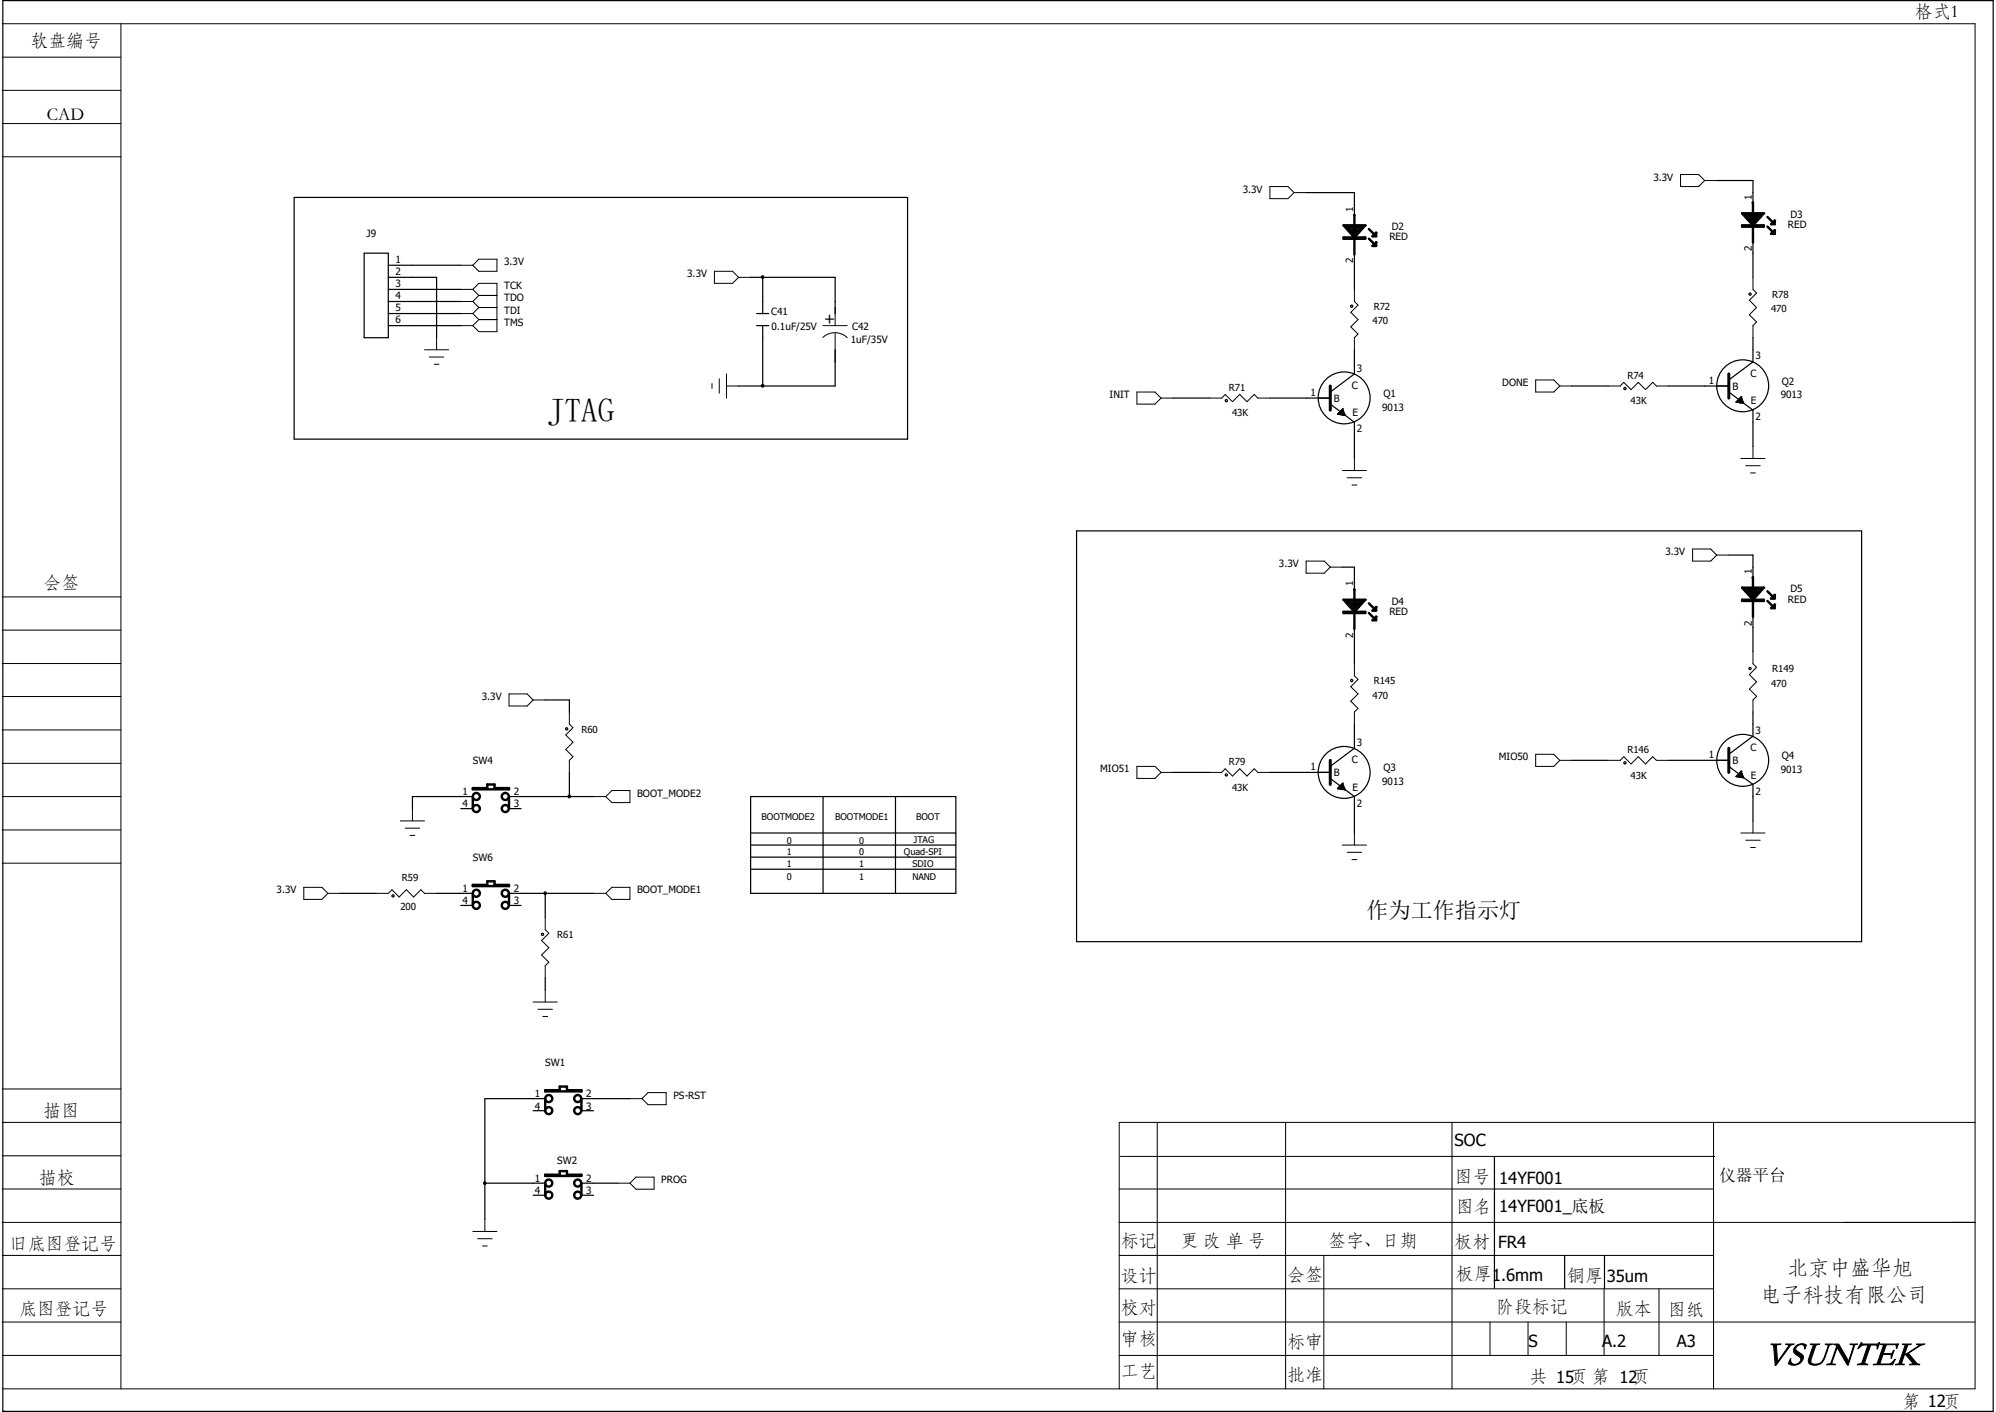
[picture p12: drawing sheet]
<svg xmlns="http://www.w3.org/2000/svg" width="420mm" height="297mm" viewBox="0 0 420 297" stroke-linecap="round" stroke-linejoin="round" font-family="sans-serif">
<g fill="none" stroke="#000" stroke-width=".25">
<path d="M.6 .1h418.8v296.8h-418.8zM361.2 38h7.7v5.1M61.9 41.5h129.1v50.9h-129.1zM76.6 53.3h5.1v17.7h-5.1zM81.7 55.8h15.2M81.7 58.3h10.2v12.7M157.9 58.3h17.8v7.7M160.5 58.3v7.7M274.8 40.5h10.2v5.1M282.7 47.4h.1M282.7 47.4l2.3 2.6M282.7 47.4h4.6"/>
<path d="M282.7 50h4.6v.2h-4.6zM282.9 47.7h4.2M283 47.4v.3M283 50v.2M283.2 47.9h3.6M283.2 47.4v.6M283.2 50v.2M283.4 48.2h3.2M283.5 47.4v.9M283.5 50v.2M283.6 48.4h2.7M283.7 47.4v1.2"/>
<path d="M283.7 50v.2M283.8 48.7h2.4M284 47.4v1.5M284 50v.2M284.1 48.9h1.8M284.2 47.4v1.8M284.2 50v.2M284.3 49.2h1.4M284.5 47.4v2M284.5 50v.2M284.5 49.4h1M284.7 49.7h.5"/>
<path d="M284.7 47.4v2.3M284.7 50v.2M285 50h.1M285 47.4v2.8M285 53.3v7.6M285.2 47.4v2.2M285.2 50v.2M285.5 47.4v1.9M285.5 50v.2M285.7 47.4v1.7M285.7 50v.2M286 47.4v1.4"/>
<path d="M286 50v.2M286.3 47.4v1.1M286.3 50v.2M286.5 47.4v.8M286.5 50v.2M286.8 47.4v.6M286.8 50v.2M287 47.4v.3M287 50v.2M287.3 47.4h.1M287.3 47.4l-2.3 2.6M288.8 51.7h.1"/>
<path d="M288.8 49.7h.1M289.6 51h.1M289.6 48.9h.1M289.6 48.9v.8h-.8M289.6 49.4h-.5v.3M289.6 49.2h-.3v.5M289.6 51v.7h-.8M289.6 51l-.8 .7M289.6 51.5h-.5v.2M289.6 51.2h-.3v.5M289.6 48.9l-.8 .8M366.6 44.9h.1"/>
<path d="M366.6 47.4h4.5v.3h-4.5zM366.6 44.9l2.3 2.5M366.6 44.9h4.5M366.7 45.1h4.2M366.8 44.9v.3M366.8 47.4v.3M367 45.4h3.7M367.1 44.9v.6M367.1 47.4v.3M367.2 45.6h3.3M367.3 44.9v.9M367.3 47.4v.3"/>
<path d="M367.5 45.9h2.7M367.6 44.9v1.1M367.6 47.4v.3M367.7 46.1h2.3M367.8 44.9v1.4M367.8 47.4v.3M367.9 46.4h1.8M368.1 44.9v1.8M368.1 47.4v.3M368.1 46.7h1.4M368.3 44.9v2M368.3 47.4v.3"/>
<path d="M368.4 46.9h.9M368.6 47.2h.5M368.6 44.9v2.3M368.6 47.4v.3M368.9 47.4h.1M368.9 44.9v2.8M368.9 50.7v7.6M369.1 44.9v2.2M369.1 47.4v.3M369.4 44.9v1.9M369.4 47.4v.3M369.6 44.9v1.6"/>
<path d="M369.6 47.4v.3M369.9 44.9v1.3M369.9 47.4v.3M370.1 44.9v1.1M370.1 47.4v.3M370.4 44.9v.8M370.4 47.4v.3M370.6 44.9v.5M370.6 47.4v.3M370.9 44.9v.2M370.9 47.4v.3M371.1 44.9h.1"/>
<path d="M371.1 44.9l-2.2 2.5M372.7 49.2h.1M372.7 47.2h.1M373.4 48.4h.1M373.4 46.4h.1M373.4 48.4v.8h-.7M373.4 48.9h-.5v.3M373.4 48.7h-.2v.5M373.4 46.4v.8h-.7M373.4 46.9h-.5v.3M373.4 46.7h-.2v.5M373.4 48.4l-.7 .8"/>
<path d="M373.4 46.4l-.7 .8M81.7 60.9h15.2M81.7 63.4h15.2M81.7 66h15.2M81.7 68.5h15.2M159.2 66h2.6M159.2 68.5h2.6M160.5 68.5v12.7M175.7 73.6v7.6h-20.3M285 73.6v5.1l-5.1 3.8M368.9 71v5.1l-5.1 3.8M246.8 83.7h7.7"/>
<path d="M267.2 83.7h12.7M279.9 85l5.1 3.8v7.6M281.4 87.1h.1M281.5 87h1.4M281.7 86.8v.4M281.7 86.8h1.1M281.9 86.6v.6M282 86.5h.7M282.2 86.3v1M282.2 86.3h.4M282.4 87.3h.6M282.4 86.1v1.2"/>
<path d="M282.5 86h.1M282.5 86l-1.1 1.1M282.5 86l.5 1.4-1.6-.3M282.7 86.4v.9M283 87.1v.3M330.8 81.2h7.6M351.1 81.2h12.7M363.8 82.5l5.1 3.8v7.6M365.3 84.6h.1M365.3 84.5h1.4M365.5 84.3v.3M365.6 84.2h1"/>
<path d="M365.8 84v.7M365.8 84h.8M366.1 83.8v1M366.1 83.7h.3M366.2 84.8h.7M366.3 83.5v1.3M366.4 83.5h.1M366.4 83.5l-1.1 1.1M366.4 83.5l.5 1.3-1.6-.2M366.6 83.9v.9M366.8 84.6v.2M226.5 111.7h165.2v86.4h-165.2z"/>
<path d="M282.4 119.3h2.6v5.1M363.8 116.8h5.1v5M282.7 126.2h.1M282.7 128.7h4.6v.2h-4.6zM282.7 126.2l2.3 2.5M282.7 126.2h4.6M282.9 126.4h4.2M283 126.2v.2M283 128.7v.2M283.2 126.7h3.6M283.2 126.2v.6M283.2 128.7v.2"/>
<path d="M283.4 126.9h3.2M283.5 126.2v.9M283.5 128.7v.2M283.6 127.2h2.7M283.7 126.2v1.1M283.7 128.7v.2M283.8 127.4h2.4M284 126.2v1.4M284 128.7v.2M284.1 127.7h1.8M284.2 126.2v1.7M284.2 128.7v.2"/>
<path d="M284.3 127.9h1.4M284.5 126.2v2M284.5 128.7v.2M284.5 128.2h1M284.7 126.2v2.3l.5-.1M284.7 128.7v.2M285 128.7h.1M285 126.2v2.7M285 132v7.6M285.2 126.2v2.2M285.2 128.7v.2M285.5 126.2v1.9"/>
<path d="M285.5 128.7v.2M285.7 126.2v1.6M285.7 128.7v.2M286 126.2v1.4M286 128.7v.2M286.3 126.2v1.1M286.3 128.7v.2M286.5 126.2v.8M286.5 128.7v.2M286.8 126.2v.5M286.8 128.7v.2M287 126.2v.2"/>
<path d="M287 128.7v.2M287.3 126.2h.1M287.3 126.2l-2.3 2.5M288.8 130.5h.1M288.8 128.4h.1M289.6 129.7h.1M289.6 127.7h.1M289.6 127.7v.7h-.8M289.6 129.7v.8h-.8M289.6 128.2h-.5v.2M289.6 130.2h-.5v.3M289.6 127.9h-.3v.5"/>
<path d="M289.6 130h-.3v.5M289.6 129.7l-.8 .8M289.6 127.7l-.8 .7M366.6 123.6h.1M366.6 126.2h4.5v.2h-4.5zM366.6 123.6l2.3 2.6M366.6 123.6h4.5M366.7 123.9h4.2M366.8 123.6v.3M366.8 126.2v.2M367.1 123.6v.6M367.1 126.2v.2"/>
<path d="M367.2 124.4h3.3M367.3 123.6v.9M367.3 126.2v.2M367.5 124.6h2.7M367.6 123.6v1.2M367.6 126.2v.2M367.7 124.9h2.3M367.8 123.6v1.5M367.8 126.2v.2M367.9 125.1h1.8M368.1 123.6v1.8M368.1 126.2v.2"/>
<path d="M368.1 125.4h1.4M368.3 123.6v2M368.3 126.2v.2M368.4 125.6h.9M368.6 123.6v2.3M368.6 126.2v.2M368.9 126.2h.1M368.9 123.6v2.8M368.9 129.5v7.6M369.1 123.6v2.3h-.5M369.1 126.2v.2M369.4 123.6v2"/>
<path d="M369.4 126.2v.2M369.6 123.6v1.7M369.6 126.2v.2M369.9 123.6v1.4M369.9 126.2v.2M370.1 123.6v1.2M370.1 126.2v.2M370.4 123.6v.8M370.4 126.2v.2M370.6 123.6v.6l-3.6-.1M370.6 126.2v.2M370.9 123.6v.3"/>
<path d="M370.9 126.2v.2M371.1 123.6h.1M371.1 123.6l-2.2 2.6M372.7 127.9h.1M372.7 125.9h.1M373.4 127.2h.1M373.4 125.1h.1M373.4 125.1v.8h-.7M373.4 127.2v.7h-.7M373.4 125.6h-.5v.3M373.4 127.7h-.5v.2M373.4 125.4h-.2v.5"/>
<path d="M373.4 127.4h-.2v.5M373.4 127.2l-.7 .7M373.4 125.1l-.7 .8M114.7 147.2h5.1v2.6M285 152.3v5.1l-5.1 3.8M330.8 159.9h7.6M351.1 159.9h12.7M368.9 149.8v5.1l-5.1 3.8M96.9 170.1h2.6M99.5 167.6h-12.7v2.5M107.1 167.6h17.8M107.1 170.1h2.5"/>
<path d="M119.8 162.5v5.1M157.9 167.6h43.2v20.3h-43.2zM157.9 175.2h43.2M157.9 177.8h43.2M173.2 167.6v20.3M188.4 167.6v20.3M246.8 162.5h7.7M267.2 162.5h12.7M279.9 163.7l5.1 3.9v7.6M281.4 165.9h.1M281.5 165.8h1.4M281.7 165.6v.3"/>
<path d="M281.7 165.5h1.1M281.9 165.3v.7M282 165.3h.7M282.2 165.1v.9M282.2 165h.4M282.4 166h.6M282.4 164.8v1.3M282.5 164.8h.1M282.5 164.8l-1.1 1.1M282.5 164.8l.5 1.4-1.6-.3M282.7 165.2v.9M283 165.9v.3"/>
<path d="M363.8 161.2l5.1 3.8v7.7M365.3 163.4h.1M365.3 163.2h1.4M365.5 163v.4M365.6 163h1M365.8 162.8v.6M365.8 162.7h.8v.8M366.1 162.5v1M366.1 162.5h.3M366.2 163.5h.7M366.3 162.3v1.2M366.4 162.2h.1"/>
<path d="M366.4 162.2l-1.1 1.2M366.4 162.2l.5 1.4-1.6-.2M366.8 163.4v.2M71.5 187.9h7.7M91.9 187.9h7.6M96.9 190.5h2.6M107.1 187.9h17.8M107.1 190.5h2.5M114.7 187.9v5.1M157.9 180.3h43.2M157.9 182.8h43.2M114.7 205.7v2.5"/>
<path d="M112.2 233.6h2.5M114.7 231.1h-12.7v25.4M122.3 231.1h10.2M122.3 233.6h2.6M102 248.9h12.7M112.2 251.4h2.5M122.3 248.9h7.7M122.3 251.4h2.6M314.5 243.3v27.7M329.2 264.1v6.9M337.6 264.1v6.9"/>
<circle cx="284.4" cy="64.4" r=".23"/>
<circle cx="368.2" cy="61.9" r=".23"/>
<circle cx="258" cy="84.3" r=".23"/>
<circle cx="282.8" cy="83.7" r="5.5"/>
<circle cx="341.9" cy="81.7" r=".23"/>
<circle cx="366.7" cy="81.2" r="5.5"/>
<circle cx="119.2" cy="153.3" r=".23"/>
<circle cx="284.4" cy="143.2" r=".23"/>
<circle cx="366.7" cy="159.9" r="5.5"/>
<circle cx="368.2" cy="140.6" r=".23"/>
<circle cx="258" cy="163" r=".23"/>
<circle cx="282.8" cy="162.5" r="5.5"/>
<circle cx="341.9" cy="160.5" r=".23"/>
<circle cx="82.7" cy="188.4" r=".23"/>
<circle cx="114.2" cy="196.5" r=".23"/>
</g>
<g fill="none" stroke="#000" stroke-width=".21">
<path d="M.5 12h24.9M.5 19h24.9M.5 5h415.1v287.1h-415.1M25.4 5v287.1M.5 26h24.9M.5 33h24.9M267.2 39.2h3.8l1.3 1.3-1.3 1.3h-3.8zM353.6 36.7h3.8l1.3 1.3-1.3 1.2h-3.8zM358.7 38h2.5M96.9 55.8h2.6M100.8 54.5h3.8v2.6h-3.8l-1.3-1.3zM150.3 57.1h3.8l1.3 1.2-1.3 1.3h-3.8z"/>
<path d="M155.4 58.3h2.5M272.3 40.5h2.5M368.9 58.3v2.6l.7 .7-1.5 1.6 1.5 1.5-1.5 1.5 1.5 1.5-.7 .8v2.5M89.3 73.6h5.1M90.3 75.1h3.1M91.4 76.6h1M91.9 71v2.6M96.9 68.5h2.6M96.9 63.4h2.6M96.9 66h2.6M96.9 60.9h2.6M99.5 60.9l1.3-1.3h3.8v10.2h-3.8l-1.3-1.3"/>
<path d="M99.5 63.4l1.3 1.3M99.5 66l1.3 1.2M99.5 60.9l1.3 1.2M100.8 64.7h3.8M100.8 62.1h3.8M100.8 62.1l-1.3 1.3M100.8 67.2h3.8M100.8 64.7l-1.3 1.3M100.8 67.2l-1.3 1.3M151.3 79.7v3M152.9 78.7v5M173.1 71a3.7 3.7 0 0 1 5.2 0"/>
<path d="M173.2 68.5h5.1M175.7 64.7v3.8M175.7 70v6.1M285 60.9v2.5l.7 .8-1.5 1.5 1.5 1.5-1.5 1.5 1.5 1.6-.7 .7v2.6M323.1 79.9h3.8l1.3 1.3-1.3 1.3h-3.8zM149.8 80.7v1M152.9 81.2h2.5M239.2 82.5h3.8l1.3 1.2-1.3 1.3h-3.8zM244.3 83.7h2.5M254.5 83.7h2.5l.8-.7 1.5 1.5 1.6-1.5 1.5 1.5 1.5-1.5 .8 .7h2.5M282.4 99h5.1M285 96.4v2.6"/>
<path d="M328.2 81.2h2.6M338.4 81.2h2.5l.8-.8 1.5 1.6 1.5-1.6 1.5 1.6 1.6-1.6 .7 .8h2.6M366.3 96.4h5.1M367.3 98h3.1M368.3 99.5h1.1M368.9 93.9v2.5M274.8 118h3.8l1.3 1.3-1.3 1.3h-3.8zM279.9 119.3h2.5M283.5 100.5h3M284.5 102h1M356.2 115.5h3.8l1.2 1.3-1.2 1.2h-3.8zM361.2 116.8h2.6"/>
<path d="M.5 125.6h24.9M.5 132.5h24.9M.5 139.6h24.9M285 139.6v2.6l.7 .7-1.5 1.5 1.5 1.6-1.5 1.5 1.5 1.5-.7 .8v2.5M368.9 137.1v2.5l.7 .8-1.5 1.5 1.5 1.5-1.5 1.5 1.5 1.6-.7 .7v2.6M.5 146.5h24.9M.5 153.5h24.9M107.1 146h3.8l1.3 1.2-1.3 1.3h-3.8zM112.2 147.2h2.5M119.8 149.8v2.5l.8 .8-1.6 1.5 1.6 1.5-1.6 1.5 1.6 1.6-.8 .7v2.6M323.1 158.7h3.8l1.3 1.2-1.3 1.3h-3.8zM328.2 159.9h2.6"/>
<path d="M338.4 159.9h2.5l.8-.7 1.5 1.5 1.5-1.5 1.5 1.5 1.6-1.5 .7 .7h2.6M.5 167.6h24.9M.5 160.6h24.9M.5 174.6h24.9M84.2 172.7h5.1M85.3 174.2h3M86.3 175.7h1M86.8 170.1v2.6M124.9 167.6h2.6M128.7 166.3h3.8v2.5h-3.8l-1.2-1.2zM239.2 161.2h3.8l1.3 1.3-1.3 1.2h-3.8zM244.3 162.5h2.5"/>
<path d="M254.5 162.5h2.5l.8-.8 1.5 1.5 1.6-1.5 1.5 1.5 1.5-1.5 .8 .8h2.5M282.4 177.8h5.1M283.5 179.3h3M285 175.2v2.6M366.3 175.2h5.1M367.3 176.7h3.1M368.3 178.3h1.1M368.9 172.7v2.5M.5 181.6h24.9M63.9 186.6h3.8l1.3 1.3-1.3 1.3h-3.8zM69 187.9h2.5M79.2 187.9h2.5l.8-.7 1.5 1.5 1.5-1.5 1.5 1.5 1.6-1.5 .7 .7h2.6"/>
<path d="M114.7 193v2.5l.8 .8-1.5 1.5 1.5 1.5-1.5 1.6 1.5 1.5-.8 .8v2.5M124.9 187.9h2.6M127.5 187.9l1.2-1.3h3.8v2.6h-3.8zM284.5 180.8h1M112.2 210.8h5.1M113.2 212.3h3M114.2 213.8h1M114.7 208.2v2.6M.5 229.1h24.9M.5 236.1h24.9M132.5 231.1h2.6M136.4 229.8h3.8v2.6h-3.8l-1.3-1.3z"/>
<path d="M243.5 236.1v56M270.5 236.1v56M305.5 236.1v56M360.6 236.1v56M415.6 236.1h-180.1v56M.5 257.1h24.9M.5 243.1h24.9M.5 250.1h24.9M99.5 259h5.1M102 256.5v2.5M130 248.9h2.5M132.5 248.9l1.3-1.3h3.8v2.5h-3.8z"/>
<path d="M235.5 257.1h180.1M235.5 250.1h125.1M235.8 243.2h125M.5 264.1h24.9M.5 271.1h24.9M.5 278.1h24.9M100.5 260.6h3M101.5 262.1h1M235.5 264.1h125.1M235.5 271.1h125.1M235.5 278.1h180.1M278.6 264.1v28"/>
<path d="M313.5 278.1v7M321.5 278.1v7M329.6 278.1v7M337.5 271.1v14M349.1 271.1v14M.5 285.1h24.9M235.5 285.1h125.1"/>
</g>
<g fill="none" stroke="#000" stroke-width=".51">
<path d="M282.7 47.4h4.6l-2.3 2.6zM282.7 50h4.6v.2h-4.6zM284.9 45.2l.1 8.4M288 50.2l1.1 1M288 48.2l1.1 1M288.8 49.7l.8-.8v.8zM289.6 51v.7h-.8zM366.6 47.4h4.5v.3h-4.5zM366.6 44.9h4.5l-2.2 2.5zM368.8 42.6l.1 8.4M371.9 47.7l1 1M371.9 45.6l1 1.1"/>
<path d="M373.4 46.4v.8h-.7zM373.4 48.4v.8h-.7zM282.7 128.7h4.6v.2h-4.6zM282.7 126.2h4.6l-2.3 2.5zM284.9 124l.1 8.3M288 128.9l1.1 1.1M288 126.9l1.1 1M289.6 127.7v.7h-.8zM289.6 129.7v.8h-.8zM366.6 126.2h4.5v.2h-4.5zM366.6 123.6h4.5l-2.2 2.6zM368.8 121.5l.1 8.3"/>
<path d="M371.9 126.4l1 1M371.9 124.4l1 1M372.7 127.9l.7-.7v.7zM373.4 125.1v.8h-.7zM99.5 165.8h3v-.8h1.6v.8h3v.2h-7.6zM99.5 167.6v2.5M107.1 167.6v2.5M99.5 186.1h3v-.7h1.6v.7h3v.3h-7.6zM99.5 187.9v2.6M107.1 187.9v2.6M114.7 229.3h3.1v-.7h1.5v.7h3v.3h-7.6zM114.7 231.1v2.5"/>
<path d="M122.3 231.1v2.5M114.7 247.1h3.1v-.8h1.5v.8h3v.3h-7.6zM114.7 248.9v2.5M122.3 248.9v2.5"/>
<circle cx="100.2" cy="167.5" r=".74"/>
<circle cx="100.2" cy="170.1" r=".74"/>
<circle cx="106.3" cy="167.5" r=".74"/>
<circle cx="106.3" cy="170.1" r=".74"/>
<circle cx="100.2" cy="187.9" r=".74"/>
<circle cx="100.2" cy="190.4" r=".74"/>
<circle cx="106.3" cy="190.4" r=".74"/>
<circle cx="106.3" cy="187.9" r=".74"/>
<circle cx="115.5" cy="231.1" r=".74"/>
<circle cx="115.5" cy="233.6" r=".74"/>
<circle cx="121.6" cy="233.6" r=".74"/>
<circle cx="121.6" cy="231.1" r=".74"/>
<circle cx="115.5" cy="248.9" r=".74"/>
<circle cx="115.5" cy="251.4" r=".74"/>
<circle cx="121.6" cy="251.4" r=".74"/>
<circle cx="121.6" cy="248.9" r=".74"/>
</g>
<path d="M363.8 78.7v5M279.9 81.2v5.1M279.9 159.9v5.1M363.8 157.4v5.1" fill="none" stroke="#000" stroke-width=".64"/>
<g fill="#000" stroke="#000" stroke-width=".21">
<circle cx="160.5" cy="58.3" r=".29"/>
<circle cx="160.5" cy="81.2" r=".29"/>
<circle cx="119.8" cy="167.5" r=".29"/>
<circle cx="114.7" cy="187.9" r=".29"/>
<circle cx="102" cy="248.9" r=".29"/>
</g>
<text font-size="7.3" x="371.2" y="287.1">VSUNTEK</text>
<text font-size="7.1" x="115.2" y="88.8">JTAG</text>
<text font-size="4.7" x="287.5" y="193">作为工作指示灯</text>
<g font-size="4.4">
<text x="376.1" y="267.9">北京中盛华旭</text>
<text x="370.5" y="273.6">电子科技有限公司</text>
</g>
<g font-size="3.8">
<text x="402.9" y="3.5">格式1</text>
<text x="6.4" y="9.6">软盘编号</text>
<text x="9.9" y="25.2">CAD</text>
<text x="9.2" y="123.7">会签</text>
<text x="9.1" y="234.7">描图</text>
<text x="8.2" y="248.8">描校</text>
<text x="306.1" y="248.6">图号</text>
<text x="306.3" y="255">图名</text>
<text x="2" y="262.7">旧底图登记号</text>
<text x="235.8" y="262">标记</text>
<text x="248.5" y="262.2">更 改 单 号</text>
<text x="279.4" y="262.2">签字、日期</text>
<text x="306.1" y="262.3">板材</text>
<text x="235.8" y="269.5">设计</text>
<text x="270.8" y="269.2">会签</text>
<text x="306.3" y="268.9">板厚1.6mm</text>
<text x="329.7" y="269.5">铜厚</text>
<text x="314.8" y="276">阶段标记</text>
<text x="4" y="276.3">底图登记号</text>
<text x="235.8" y="276.3">校对</text>
<text x="340" y="276.3">版本</text>
<text x="350.9" y="276.5">图纸</text>
<text x="235.8" y="282.6">审核</text>
<text x="270.8" y="283.3">标审</text>
<text x="235.8" y="289.4">工艺</text>
<text x="270.8" y="290.4">批准</text>
<text x="321.9" y="290.8">共 15页 第 12页</text>
<text x="400.3" y="296">第 12页</text>
</g>
<g font-size="3.5">
<text x="306.1" y="241">SOC</text>
<text x="315.5" y="249.1">14YF001</text>
<text x="361.7" y="248.4">仪器平台</text>
<text x="315.5" y="255">14YF001_底板</text>
<text x="315.2" y="262.6">FR4</text>
<text x="338.1" y="269.7">35um</text>
<text x="321.6" y="283.4">S</text>
<text x="337.1" y="283.4">A.2</text>
<text x="352.8" y="283.4">A3</text>
</g>
<text font-size="3.2" x="173.4" y="68.2">+</text>
<g font-size="2.1">
<text x="261.5" y="40.5">3.3V</text>
<text x="347.9" y="38">3.3V</text>
<text x="284.7" y="44.6" transform="rotate(-90 284.7 44.6)">1</text>
<text x="368.6" y="42" transform="rotate(-90 368.6 42)">1</text>
<text x="376.7" y="45.9">D3</text>
<text x="77.1" y="50">J9</text>
<text x="292.4" y="50.5">RED</text>
<text x="292.9" y="48.4">D2</text>
<text x="368.6" y="52.9" transform="rotate(-90 368.6 52.9)">2</text>
<text x="376.2" y="48">RED</text>
<text x="83.2" y="55.3">1</text>
<text x="83.2" y="57.8">2</text>
<text x="106.1" y="55.8">3.3V</text>
<text x="144.6" y="58.3">3.3V</text>
<text x="284.7" y="55.4" transform="rotate(-90 284.7 55.4)">2</text>
<text x="83.2" y="60.4">3</text>
<text x="83.2" y="62.9">4</text>
<text x="83.2" y="65.4">5</text>
<text x="106.1" y="63.4">TDO</text>
<text x="106.1" y="66">TDI</text>
<text x="106.1" y="60.9">TCK</text>
<text x="83.2" y="68">6</text>
<text x="106.1" y="68.5">TMS</text>
<text x="162.3" y="66.2">C41</text>
<text x="162.3" y="69.3">0.1uF/25V</text>
<text x="179.3" y="69.5">C42</text>
<text x="179" y="72.1">1uF/35V</text>
<text x="369.4" y="75.6">3</text>
<text x="233.5" y="83.7">INIT</text>
<text x="275.7" y="83.2">1</text>
<text x="284.5" y="81.7">C</text>
<text x="285.5" y="78.1">3</text>
<text x="291.1" y="83.5">Q1</text>
<text x="316.1" y="81.2">DONE</text>
<text x="359.6" y="80.7">1</text>
<text x="364.5" y="82">B</text>
<text x="368.3" y="79.2">C</text>
<text x="374.7" y="83.8">9013</text>
<text x="374.9" y="80.9">Q2</text>
<text x="280.7" y="84.5">B</text>
<text x="284.6" y="87.6">E</text>
<text x="290.8" y="86.4">9013</text>
<text x="368.4" y="85">E</text>
<text x="369.4" y="88.4">2</text>
<text x="285.5" y="90.9">2</text>
<text x="269.1" y="119.3">3.3V</text>
<text x="350.4" y="116.8">3.3V</text>
<text x="284.7" y="123.4" transform="rotate(-90 284.7 123.4)">1</text>
<text x="368.6" y="120.8" transform="rotate(-90 368.6 120.8)">1</text>
<text x="376.7" y="124.6">D5</text>
<text x="292.4" y="129.3">RED</text>
<text x="292.9" y="127.2">D4</text>
<text x="368.6" y="131.6" transform="rotate(-90 368.6 131.6)">2</text>
<text x="376.2" y="126.7">RED</text>
<text x="284.7" y="134.2" transform="rotate(-90 284.7 134.2)">2</text>
<text x="101.4" y="147.2">3.3V</text>
<text x="369.4" y="154.3">3</text>
<text x="99.5" y="160.7">SW4</text>
<text x="275.7" y="162">1</text>
<text x="284.5" y="160.5">C</text>
<text x="285.5" y="156.9">3</text>
<text x="315.4" y="159.9">MIO50</text>
<text x="359.6" y="159.4">1</text>
<text x="364.5" y="160.7">B</text>
<text x="368.3" y="157.9">C</text>
<text x="374.9" y="159.7">Q4</text>
<text x="97.3" y="167.3">1</text>
<text x="108.1" y="167.3">2</text>
<text x="134.1" y="167.6">BOOT_MODE2</text>
<text x="231.5" y="162.5">MIO51</text>
<text x="280.7" y="163.3">B</text>
<text x="284.6" y="166.3">E</text>
<text x="290.8" y="165.1">9013</text>
<text x="291.1" y="162.2">Q3</text>
<text x="368.4" y="163.8">E</text>
<text x="369.4" y="167.1">2</text>
<text x="374.7" y="162.6">9013</text>
<text x="97.3" y="169.8">4</text>
<text x="108.1" y="169.8">3</text>
<text x="285.5" y="169.7">2</text>
<text x="99.5" y="181.1">SW6</text>
<text x="58.2" y="187.9">3.3V</text>
<text x="97.3" y="187.7">1</text>
<text x="97.3" y="190.2">4</text>
<text x="108.1" y="187.7">2</text>
<text x="108.1" y="190.2">3</text>
<text x="134.1" y="187.9">BOOT_MODE1</text>
<text x="114.7" y="224.2">SW1</text>
<text x="112.6" y="230.8">1</text>
<text x="112.6" y="233.4">4</text>
<text x="123.4" y="230.8">2</text>
<text x="123.4" y="233.4">3</text>
<text x="141.7" y="231.1">PS-RST</text>
<text x="117.3" y="244.8">SW2</text>
<text x="112.6" y="248.6">1</text>
<text x="112.6" y="251.2">4</text>
<text x="123.4" y="248.6">2</text>
<text x="123.4" y="251.2">3</text>
<text x="139.1" y="248.9">PROG</text>
</g>
<g font-size="2">
<text x="289.1" y="65.2">R72</text>
<text x="372.7" y="65.7">470</text>
<text x="372.9" y="62.7">R78</text>
<text x="288.8" y="68.2">470</text>
<text x="258.6" y="82.2">R71</text>
<text x="342.4" y="79.7">R74</text>
<text x="259.2" y="87.6">43K</text>
<text x="343.1" y="85">43K</text>
<text x="289.1" y="143.9">R145</text>
<text x="372.9" y="141.4">R149</text>
<text x="288.8" y="147">470</text>
<text x="372.7" y="144.4">470</text>
<text x="122.3" y="154.1">R60</text>
<text x="258.6" y="161">R79</text>
<text x="342.4" y="158.4">R146</text>
<text x="259.2" y="166.3">43K</text>
<text x="343.1" y="163.8">43K</text>
<text x="84.6" y="185.4">R59</text>
<text x="84.2" y="191.5">200</text>
<text x="117.3" y="197.3">R61</text>
</g>
<g font-size="1.9">
<text x="160.2" y="172.4">BOOTMODE2</text>
<text x="175.7" y="172.4">BOOTMODE1</text>
<text x="192.7" y="172.4">BOOT</text>
<text x="165.6" y="177.5">0</text>
<text x="165.6" y="179.8">1</text>
<text x="180.8" y="177.5">0</text>
<text x="180.8" y="179.8">0</text>
<text x="190.2" y="179.8">Quad-SPI</text>
<text x="192.2" y="177.2">JTAG</text>
<text x="165.6" y="185.1">0</text>
<text x="165.6" y="182.3">1</text>
<text x="180.8" y="185.1">1</text>
<text x="180.8" y="182.3">1</text>
<text x="192" y="185.1">NAND</text>
<text x="192" y="182.3">SDIO</text>
</g>
</svg>
